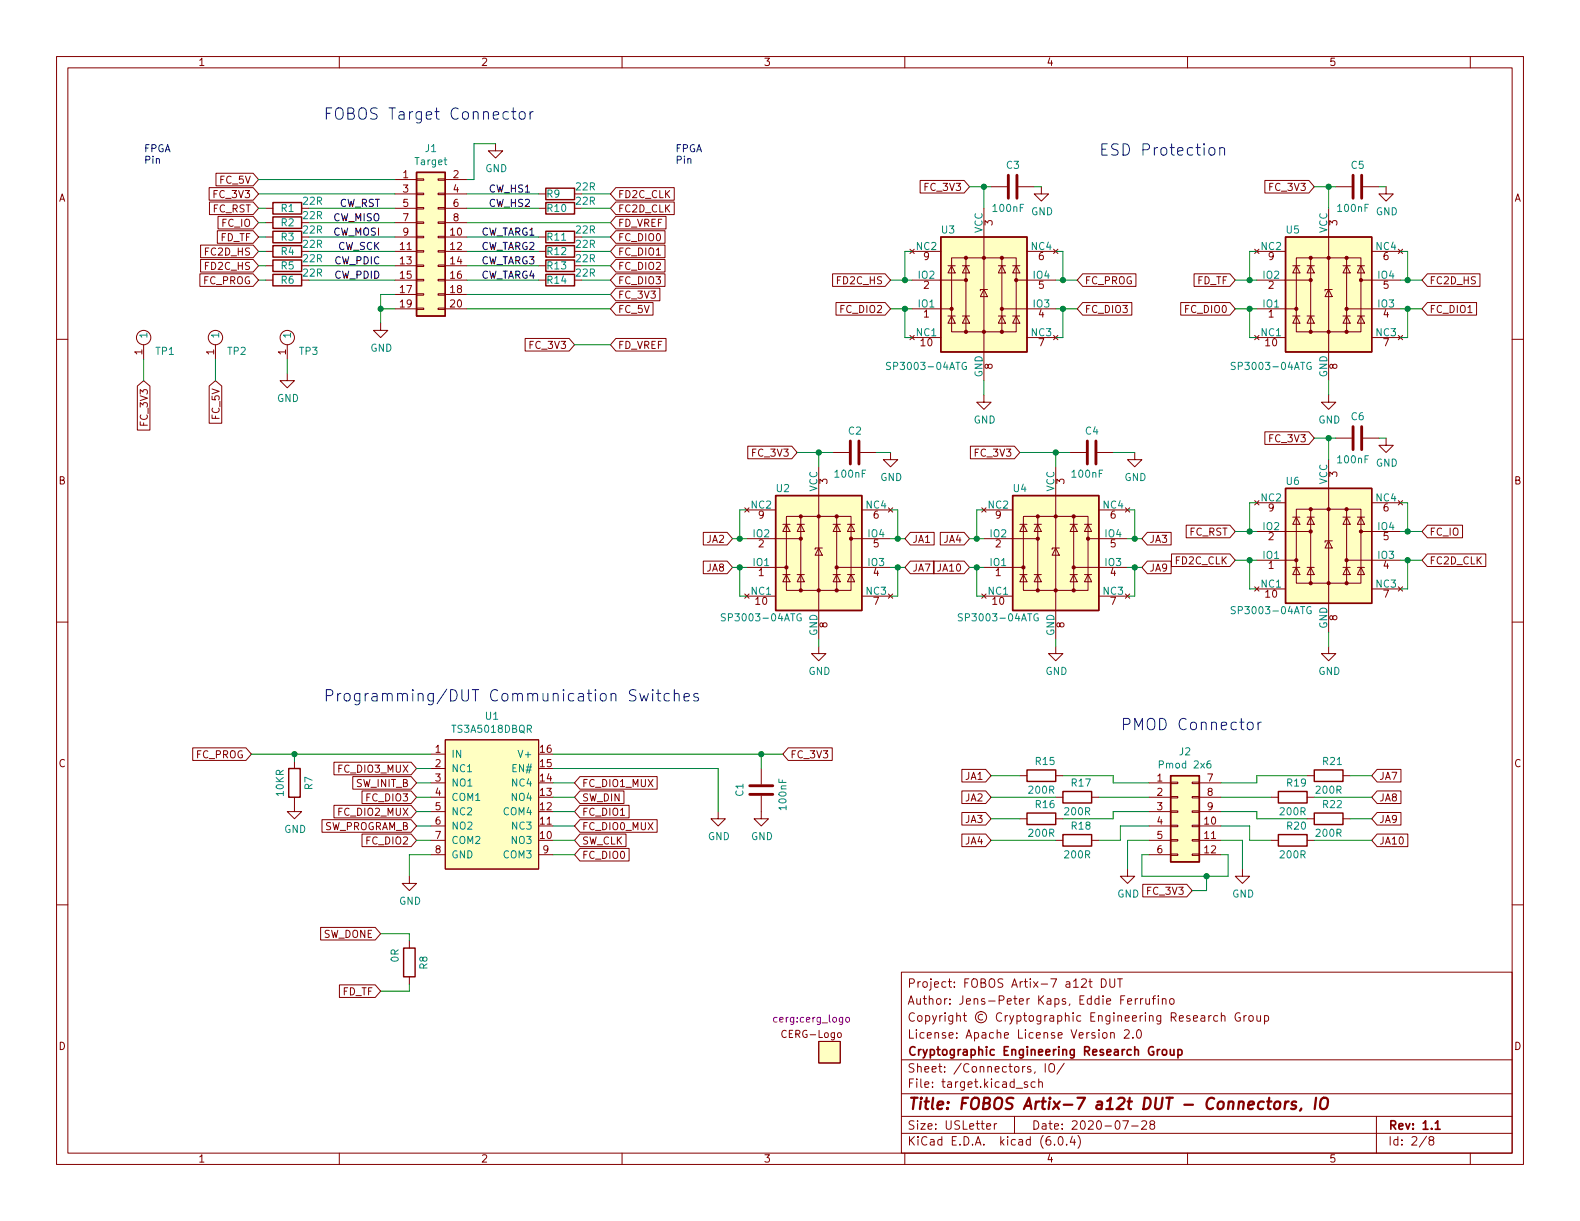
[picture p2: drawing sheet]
<svg xmlns="http://www.w3.org/2000/svg" width="279mm" height="216mm" viewBox="0 0 279 216" stroke-linecap="round" stroke-linejoin="round" font-family="sans-serif">
<g fill="none" stroke="#840000" stroke-width=".18">
<path d="M10 10h259.4v195.9h-259.4zM12 12h255.4v191.9h-255.4zM60 10v2M110 10v2M160 10v2M210 10v2M260 10v2M37 33.2h7.8l.9 1.1-.9 1.1h-7.8zM37 35.7h7.8l.9 1.1-.9 1.1h-7.8zM38.2 30.6h6.6l.9 1.2-.9 1.1h-6.6zM38.6 38.3h6.2l.9 1.1-.9 1.1h-6.2zM47 36.8h1.3"/>
<path d="M47 39.4h1.3M53.3 36.8h1.3M53.3 39.4h1.3M69.8 31.8h3.9M69.8 34.3h3.9M69.8 36.8h3.9M69.8 39.4h3.9M73.7 39.2h1.2v.3h-1.2zM73.7 36.7h1.2v.3h-1.2zM73.7 34.2h1.2v.2h-1.2zM73.7 31.6h1.2v.3h-1.2zM77.5 39.2h1.2v.3h-1.2z"/>
<path d="M77.5 36.7h1.2v.3h-1.2zM77.5 34.2h1.2v.2h-1.2zM77.5 31.6h1.2v.3h-1.2zM78.7 31.8h3.8M78.7 34.3h3.8M78.7 36.8h3.8M78.7 39.4h3.8M87.6 25.4v1.3h1.3l-1.3 1.2-1.2-1.2h1.2M95.2 34.3h1.3M95.2 36.8h1.3M101.6 34.3h1.3M101.6 36.8h1.3"/>
<path d="M108.9 35.7h10.3v2.2h-10.3l-1-1.1zM108.9 38.3h8.9v2.2h-8.9l-1-1.1zM108.9 33.2h10.3v2.2h-10.3l-1-1.1zM162.7 31.9h7.8l.9 1.1-.9 1.1h-7.8zM174 36.8v30.5M175.3 33h2.8M180.1 33h2.8M184.1 33v1.3h1.3l-1.3 1.3-1.2-1.3h1.2M223.7 31.9h7.8l.9 1.1-.9 1.1h-7.8zM234.9 36.8v30.5M236.2 33h2.8M241 33h2.8"/>
<path d="M245.1 33v1.3h1.3l-1.3 1.3-1.3-1.3h1.3M10 60h2M35.3 48.4h9.5l.9 1.1-.9 1.1h-9.5zM35.5 45.9h9.3l.9 1.1-.9 1.1h-9.3zM35.5 43.3h9.3l.9 1.2-.9 1.1h-9.3zM38.4 40.8h6.4l.9 1.1-.9 1.1h-6.4zM47 41.9h1.3M47 47h1.3M47 44.5h1.3M47 49.5h1.3M53.3 41.9h1.3M53.3 47h1.3"/>
<path d="M53.3 44.5h1.3M53.3 49.5h1.3M67.3 57.2v1.2h1.3l-1.3 1.3-1.3-1.3h1.3M69.8 41.9h3.9M69.8 47h3.9M69.8 44.5h3.9M69.8 49.5h3.9M69.8 52.1h3.9M69.8 54.6h3.9M73.7 54.5h1.2v.2h-1.2zM73.7 51.9h1.2v.3h-1.2zM73.7 49.4h1.2v.3h-1.2z"/>
<path d="M73.7 46.9h1.2v.2h-1.2zM73.7 44.3h1.2v.3h-1.2zM73.7 41.8h1.2v.2h-1.2zM77.5 54.5h1.2v.2h-1.2zM77.5 51.9h1.2v.3h-1.2zM77.5 49.4h1.2v.3h-1.2zM77.5 46.9h1.2v.2h-1.2zM77.5 44.3h1.2v.3h-1.2zM77.5 41.8h1.2v.2h-1.2zM78.7 41.9h3.8M78.7 47h3.8M78.7 44.5h3.8"/>
<path d="M78.7 49.5h3.8M78.7 52.1h3.8M78.7 54.6h3.8M92.9 59.8h7.7l1 1.2-1 1.1h-7.7zM95.2 41.9h1.3M95.2 47h1.3M95.2 44.5h1.3M95.2 49.5h1.3M101.6 41.9h1.3M101.6 47h1.3M101.6 44.5h1.3M101.6 49.5h1.3"/>
<path d="M108.9 48.4h8.7v2.2h-8.7l-1-1.1zM108.9 53.5h6.6v2.2h-6.6l-1-1.1zM108.9 51h7.8v2.2h-7.8l-1-1.1zM108.9 43.3h8.7v2.3h-8.7l-1-1.1zM108.9 45.9h8.7v2.2h-8.7l-1-1.1zM108.9 40.8h8.7v2.2h-8.7l-1-1.1zM108.9 59.8h8.9v2.3h-8.9l-1-1.1zM147.2 48.4h9.3l1 1.1-1 1.1h-9.3zM147.8 53.5h8.7l1 1.1-1 1.1h-8.7zM160.9 59.3l.8 .8M160.9 44.1l.8 .7M161.3 44.5h5.1"/>
<path d="M161.3 49.5h9.5M161.3 54.6h7M161.3 59.7h5.1M161.7 59.3l-.8 .8M161.7 44.1l-.8 .7M167.6 47h1.3M167.6 55.9h1.3M168.3 45.6h11.4v13.1h-11.4zM168.3 47l.6 1.3h-1.3zM168.3 55.9l.6 1.3h-1.3zM170.2 47h1.2M170.2 55.9h1.2"/>
<path d="M170.8 47l.6 1.3h-1.2zM170.8 55.9l.6 1.3h-1.2zM170.8 45.6v13.1M174 51.2l.6 1.3h-1.2zM174.6 51.2h-1.2v.2M176.5 47h1.3M176.5 55.9h1.3M177.2 47l.6 1.3h-1.3zM177.2 55.9l.6 1.3h-1.3zM177.2 54.6h9.5M177.2 45.6v13.1M179.1 47h1.2"/>
<path d="M179.1 55.9h1.2M179.7 47l.6 1.3h-1.2zM179.7 55.9l.6 1.3h-1.2zM179.7 49.5h7M181.6 44.5h5.1M181.6 59.7h5.1M186.3 44.1l.8 .7M186.3 59.3l.8 .8M187.1 44.1l-.8 .7M187.1 59.3l-.8 .8M191.5 48.4h9.4v2.2h-9.4l-1-1.1zM191.5 53.5h8.6v2.2h-8.6l-1-1.1z"/>
<path d="M208.8 53.5h8.7l.9 1.1-.9 1.1h-8.7zM211.2 48.4h6.3l.9 1.1-.9 1.1h-6.3zM221.9 59.3l.7 .8M221.9 44.1l.7 .7M222.2 44.5h5.1M222.2 49.5h9.6M222.2 54.6h7M222.2 59.7h5.1M222.6 59.3l-.7 .8M222.6 44.1l-.7 .7M228.6 47h1.3M228.6 55.9h1.3"/>
<path d="M229.2 45.6h11.5v13.1h-11.5zM229.2 47l.7 1.3h-1.3zM229.2 55.9l.7 1.3h-1.3zM231.1 47h1.3M231.1 55.9h1.3M231.8 47l.6 1.3h-1.3zM231.8 55.9l.6 1.3h-1.3zM231.8 45.6v13.1M234.9 51.2l.7 1.3h-1.3zM235.6 51.2h-1.3v.2M237.5 47h1.3M237.5 55.9h1.3"/>
<path d="M238.1 47l.7 1.3h-1.3zM238.1 55.9l.7 1.3h-1.3zM238.1 54.6h9.5M238.1 45.6v13.1M240 47h1.3M240 55.9h1.3M240.7 47l.6 1.3h-1.3zM240.7 55.9l.6 1.3h-1.3zM240.7 49.5h6.9M242.6 44.5h5M242.6 59.7h5M247.3 44.1l.7 .7"/>
<path d="M247.3 59.3l.7 .8M248 44.1l-.7 .7M248 59.3l-.7 .8M252.4 48.4h9.3v2.2h-9.3l-.9-1.1zM252.4 53.5h8.7v2.2h-8.7l-.9-1.1zM267.4 60h2M24.3 68.3l1.1-1 1.1 1v7.7h-2.2zM25.4 61v2.5M37 68.3l1.1-1 1.1 1v6.5h-2.2zM38.1 61v2.5M50.8 66v1.3h1.3l-1.3 1.3-1.3-1.3h1.3M50.8 61v2.5"/>
<path d="M132.2 78.9h7.8l1 1.1-1 1.1h-7.8zM171.6 78.9h7.8l.9 1.1-.9 1.1h-7.8zM174 69.9v1.2h1.3l-1.3 1.3-1.3-1.3h1.3M223.7 76.4h7.8l.9 1.1-.9 1.1h-7.8zM234.9 69.9v1.2h1.3l-1.3 1.3-1.2-1.3h1.2M236.2 77.5h2.8M241 77.5h2.8M245.1 77.5v1.2h1.3l-1.3 1.3-1.3-1.3h1.3M124.4 99.2h4.2l.9 1.1-.9 1.1h-4.2zM124.4 94.1h4.2l.9 1.2-.9 1.1h-4.2zM131.7 89.8l.8 .8M132.1 95.3h9.5"/>
<path d="M132.1 90.2h5.1M132.5 89.8l-.8 .8M138.4 92.7h1.3M139.1 91.3h11.4v13.1h-11.4zM139.1 92.7l.6 1.3h-1.3zM141 92.7h1.2M141.6 92.7l.6 1.3h-1.2zM141.6 91.3v13.1M144.8 96.9l.6 1.3h-1.3zM144.8 82.6v30.4M145.4 96.9h-1.3v.3M147.3 80h2.8"/>
<path d="M147.3 92.7h1.3M148 92.7l.6 1.3h-1.3zM148 91.3v13.1M149.9 92.7h1.2M150.5 92.7l.6 1.3h-1.2zM150.5 95.3h7M152.1 80h2.8M152.4 90.2h5.1M157.1 89.8l.8 .8M157.5 80v1.3h1.2l-1.2 1.3-1.3-1.3h1.3M157.9 89.8l-.8 .8M161 99.2h4.2v2.2h-4.2l-1-1.1z"/>
<path d="M161 94.1h4.2v2.3h-4.2l-1-1.1zM165.1 99.2h5.4l.9 1.1-.9 1.1h-5.4zM166.3 94.1h4.2l.9 1.2-.9 1.1h-4.2zM173.6 89.8l.8 .8M174 95.3h9.5M174 90.2h5.1M174.4 89.8l-.8 .8M180.3 92.7h1.3M181 91.3h11.4v13.1h-11.4zM181 92.7l.6 1.3h-1.3zM182.9 92.7h1.2M183.5 92.7l.6 1.3h-1.2z"/>
<path d="M183.5 91.3v13.1M186.7 96.9l.6 1.3h-1.2zM186.7 82.6v30.4M187.3 96.9h-1.2v.3M189.2 80h2.8M189.2 92.7h1.3M189.9 92.7l.6 1.3h-1.3zM189.9 91.3v13.1M191.8 92.7h1.2M192.4 92.7l.6 1.3h-1.2zM192.4 95.3h7M194.1 80h2.7"/>
<path d="M194.3 90.2h5.1M199 89.8l.8 .8M199.8 89.8l-.8 .8M200.7 80v1.3h1.2l-1.2 1.3-1.3-1.3h1.3M202.9 99.2h4.2v2.2h-4.2l-1-1.1zM202.9 94.1h4.2v2.3h-4.2l-1-1.1zM207.2 97.9h10.3l.9 1.2-.9 1.1h-10.3zM209.8 92.9h7.7l.9 1.1-.9 1.1h-7.7zM221.9 88.5l.7 .8M222.2 94h9.6M222.2 99.1h7M222.2 88.9h5.1"/>
<path d="M222.6 88.5l-.7 .8M228.6 91.4h1.3M229.2 90h11.5v13.1h-11.5zM229.2 91.4l.7 1.3h-1.3zM231.1 91.4h1.3M231.8 91.4l.6 1.3h-1.3zM231.8 90v13.1M234.9 95.6l.7 1.3h-1.3zM234.9 81.3v30.5M235.6 95.6h-1.3v.3M237.5 91.4h1.3M238.1 91.4l.7 1.3h-1.3z"/>
<path d="M238.1 90v13.1M238.1 99.1h9.5M240 91.4h1.3M240.7 91.4l.6 1.3h-1.3zM240.7 94h6.9M242.6 88.9h5M247.3 88.5l.7 .8M248 88.5l-.7 .8M252.4 92.9h6.2v2.2h-6.2l-.9-1.1zM252.4 97.9h10.3v2.3h-10.3l-.9-1.1zM10 110h2M131.7 105l.8 .8"/>
<path d="M132.1 100.3h7M132.1 105.4h5.1M132.5 105l-.8 .8M138.4 101.6h1.3M139.1 101.6l.6 1.3h-1.3zM141 101.6h1.2M141.6 101.6l.6 1.3h-1.2zM144.8 114.3v1.3h1.2l-1.2 1.2-1.3-1.2h1.3M147.3 101.6h1.3M148 101.6l.6 1.3h-1.3zM148 100.3h9.5M149.9 101.6h1.2"/>
<path d="M150.5 101.6l.6 1.3h-1.2zM152.4 105.4h5.1M157.1 105l.8 .8M157.9 105l-.8 .8M173.6 105l.8 .8M174 100.3h7M174 105.4h5.1M174.4 105l-.8 .8M180.3 101.6h1.3M181 101.6l.6 1.3h-1.3zM182.9 101.6h1.2M183.5 101.6l.6 1.3h-1.2z"/>
<path d="M186.7 114.3v1.3h1.3l-1.3 1.2-1.3-1.2h1.3M189.2 101.6h1.3M189.9 101.6l.6 1.3h-1.3zM189.9 100.3h9.5M191.8 101.6h1.2M192.4 101.6l.6 1.3h-1.2zM194.3 105.4h5.1M199 105l.8 .8M199.8 105l-.8 .8M221.9 103.8l.7 .7M222.2 104.1h5.1M222.6 103.8l-.7 .7"/>
<path d="M228.6 100.3h1.3M229.2 100.3l.7 1.3h-1.3zM231.1 100.3h1.3M231.8 100.3l.6 1.3h-1.3zM234.9 114.3v1.3h1.3l-1.3 1.2-1.2-1.2h1.2M237.5 100.3h1.3M238.1 100.3l.7 1.3h-1.3zM240 100.3h1.3M240.7 100.3l.6 1.3h-1.3zM242.6 104.1h5M247.3 103.8l.7 .7M248 103.8l-.7 .7"/>
<path d="M267.4 110h2M34.1 132.2h9.4l.9 1.2-.9 1.1h-9.4zM52.1 134.6v1.3M59.1 134.8h13.6l1 1.1-1 1.1h-13.6zM62.4 137.3h10.3l1 1.1-1 1.1h-10.3zM64 139.9h8.7l1 1.1-1 1.1h-8.7zM76.2 138.4h2.5M76.2 133.4h2.5M76.2 135.9h2.5M78.7 130.8h16.5v22.9h-16.5zM102.6 137.3h13.6v2.2h-13.6l-1-1.1zM102.6 139.9h7.7v2.2h-7.7l-1-1.1z"/>
<path d="M134.6 135.9v2.8M139.4 132.2h7.8v2.3h-7.8l-1-1.1zM170.1 136h4.2l1 1.2-1 1.1h-4.2zM170.1 139.9h4.2l1 1.1-1 1.1h-4.2zM180.3 137.2h1.3M186.7 137.2h1.3M203.2 138.4h3.8M207 138.3h1.3v.3h-1.3zM210.8 138.3h1.3v.3h-1.3zM212.1 138.4h3.8M231.1 137.2h1.3M237.5 137.2h1.3"/>
<path d="M243.5 139.9h4.2v2.2h-4.2l-.9-1.1zM243.5 136h4.2v2.3h-4.2l-.9-1.1zM10 160h2M52.1 141v2.5h1.2l-1.2 1.3-1.3-1.3h1.3M56.9 144.9h15.8l1 1.2-1 1.1h-15.8zM59.1 142.4h13.6l1 1.1-1 1.1h-13.6zM64 147.5h8.7l1 1.1-1 1.1h-8.7zM72.4 154.9v1.3h1.3l-1.3 1.3-1.3-1.3h1.3M76.2 148.6h2.5M76.2 146.1h2.5M76.2 151.1h2.5M76.2 141h2.5"/>
<path d="M76.2 143.5h2.5M95.2 146.1h2.6M95.2 151.1h2.6M102.6 144.9h13.6v2.3h-13.6l-1-1.1zM102.6 142.4h8.6v2.2h-8.6l-1-1.1zM102.6 150h8.6v2.2h-8.6l-1-1.1zM102.6 147.5h8.1v2.2h-8.1l-1-1.1zM127 143.5v1.3h1.3l-1.3 1.3-1.3-1.3h1.3M134.6 140.7v4.1h1.3l-1.3 1.3-1.3-1.3h1.3M170.1 143.7h4.2l1 1.1-1 1.1h-4.2zM170.1 147.5h4.2l1 1.1-1 1.1h-4.2zM180.3 144.8h1.3"/>
<path d="M186.7 148.6h1.3M186.7 141h1.3M186.7 144.8h1.3M193 148.6h1.3M193 141h1.3M199.4 153.7v1.2h1.3l-1.3 1.3-1.3-1.3h1.3M202.1 156.4h7.8l.9 1.1-.9 1.1h-7.8zM203.2 148.6h3.8M203.2 146.1h3.8M203.2 151.1h3.8M203.2 141h3.8M203.2 143.5h3.8"/>
<path d="M207 151h1.3v.3h-1.3zM207 148.5h1.3v.2h-1.3zM207 145.9h1.3v.3h-1.3zM207 143.4h1.3v.2h-1.3zM207 140.8h1.3v.3h-1.3zM210.8 151h1.3v.3h-1.3zM210.8 148.5h1.3v.2h-1.3zM210.8 145.9h1.3v.3h-1.3zM210.8 143.4h1.3v.2h-1.3zM210.8 140.8h1.3v.3h-1.3zM212.1 148.6h3.8M212.1 146.1h3.8"/>
<path d="M212.1 151.1h3.8M212.1 141h3.8M212.1 143.5h3.8M219.7 153.7v1.2h1.3l-1.3 1.3-1.3-1.3h1.3M224.8 148.6h1.3M224.8 141h1.3M231.1 148.6h1.3M231.1 141h1.3M231.1 144.8h1.3M237.5 144.8h1.3M243.5 147.5h5.5v2.2h-5.5l-.9-1.1zM243.5 143.7h4.2v2.2h-4.2l-.9-1.1z"/>
<path d="M267.4 160h2M56.7 164h9.7l.9 1.1-.9 1.1h-9.7zM60 174.1h6.4l.9 1.2-.9 1.1h-6.4zM72.4 166.4v1.2M72.4 172.7v1.3M159.4 171.9h108v32h-108zM161.7 179.2a.6 .6 0 0 0-.8 0 .6 .6 0 0 0-.1 .7 .56 .56 0 0 0 .3 .6 .56 .56 0 0 0 .6-.1M162.4 179.6h.4l.2 .3v.4l-.2 .3-.4-.1-.1-.2v-.4zM163.7 179.6h.4l.3 .3v.4l-.1 .2h-.6M163.7 179.6v1.5M164.9 179.6l.4 1M165.6 179.6l-.5 1.3-.2 .2"/>
<path d="M166.2 179.6v1M166.6 179.6h-.3l-.1 .3M167.1 179.1v.1M167.1 179.6v1M168.5 179.6v1.2l-.3 .3-.4-.1M168.5 179.6h-.5l-.2 .3v.4l.1 .2h.6M169.2 179.7l.2-.1h.4v1M169.2 179.1v1.5M170.3 179.6h.6M170.5 179.1v1.3l.4 .2M173.8 179.4a.52 .52 0 0 0-.8 .5 .52 .52 0 0 0 .8 .4M177.1 179.2a.6 .6 0 0 0-.7 0 .6 .6 0 0 0-.2 .7 .56 .56 0 0 0 .3 .6 .56 .56 0 0 0 .6-.1"/>
<path d="M177.8 179.6v1M178.2 179.6h-.3l-.1 .3M178.5 179.6l.4 1M179.3 179.6l-.5 1.3-.3 .2M179.8 179.6h.5l.2 .3v.4l-.1 .2h-.6M179.8 179.6v1.5M181 179.6h.5M181.2 179.1v1.3l.3 .2M182.1 179.6h.4l.3 .3v.4l-.3 .3-.4-.1-.1-.2v-.4zM184 179.6v1.2l-.2 .3-.4-.1M184 179.6h-.4l-.3 .3v.4l.2 .2h.5M184.8 179.6v1"/>
<path d="M185.2 179.6h-.3l-.1 .3M185.7 179.6h.6v1M186.3 179.9l-.5 .1a.29 .29 0 0 0-.2 .3 .29 .29 0 0 0 .2 .3l.5-.1M187 179.6h.5l.3 .3v.4l-.2 .2h-.6M187 179.6v1.5M188.4 179.7l.2-.1h.4v1M188.4 179.1v1.5M189.8 179.1v.1M189.8 179.6v1M191.1 179.6h-.4l-.3 .3v.4l.1 .2h.6M192.5 173.6h.6M192.8 173.1v1.3l.3 .2"/>
<path d="M192.9 179.8h.5M193.6 179.1h-.7v1.5h.7M194.3 179.7l.2-.1h.3l.1 1M194.3 179.6v1M194.8 173.1a.76 .76 0 0 1 .8 .7 .76 .76 0 0 1-.8 .8zM196.3 179.6v1.2l-.3 .3-.4-.1M196.3 179.6h-.5l-.3 .3v.4l.2 .2h.6M196.3 173.1v1.2l.2 .3 .5-.1 .1-.2v-1.2M197 179.1v.1M197 179.6v1M197.6 173.1h.9M197.7 179.7l.2-.1h.4v1"/>
<path d="M197.7 179.6v1M198 173.1v1.5M199.4 177.1l.7-.2-.1-.3h-.4l-.2 .2 .1 .7h.5M200.8 176.6v1M201.2 176.6h-.3l-.1 .3M201.6 179.6v1M201.7 176.6v1M202 179.6h-.2l-.2 .3M202.1 176.6h-.3l-.1 .3M202.5 179.1v.1M202.5 179.6v1M202.6 176.6l.1 .9 .3 .1 .3-.2"/>
<path d="M203.3 179.7l.2-.1h.3l.1 1M203.3 176.6v1M203.3 179.6v1M203.8 176.6h.5M204.3 176.1l-.3 .2v1.3M204.8 176.1v.1M204.8 176.6v1M205.3 179.6v1.2l-.3 .3-.4-.1M205.3 179.6h-.5l-.3 .3v.4l.2 .2h.6M205.5 176.7l.3-.1h.3l.1 1M205.5 176.6v1M206.9 176.7l.2-.1 .4 .1 .1 .6-.1 .2-.4 .1-.2-.2z"/>
<path d="M207.1 179.9l.7-.1 .2-.2-.1-.4-.2-.1h-.6v1.5M207.5 179.9l.5 .7M210.4 179.6h-.4l-.2 .2 .1 .2 .5 .2v.3h-.6M212.4 179.6h.6v1M213 179.9l-.5 .1a.29 .29 0 0 0-.2 .3 .29 .29 0 0 0 .2 .3l.5-.1M213.8 179.6v1M214.2 179.6h-.3l-.1 .3M215.3 179.6h-.4l-.3 .3v.4l.2 .2h.5M216 179.7l.2-.1h.3l.1 1M216 179.1v1.5M219.3 179.2a.74 .74 0 0 0-.9 .5 .74 .74 0 0 0 .5 .9l.4-.2v-.5h-.3M220 179.6v1"/>
<path d="M220.4 179.6h-.3l-.1 .3M221 179.6h.3l.3 .3v.4l-.3 .3-.3-.1-.2-.2v-.4zM222.3 179.6v.9l.4 .1 .2-.2M222.9 179.6v1M223.6 179.6h.4l.3 .3v.4l-.1 .2h-.6M223.6 179.6v1.5M144.8 184.2h3.8v3.8h-3.8zM148.2 182.7l.1-.1 .4 .1 .1 .5-.1 .2-.4 .1-.1-.2zM159.4 197.4h108M159.4 193.4h108M159.4 187.4h108M174.5 199.2l.7-.2-.1-.3h-.4l-.2 .2v.7h.6"/>
<path d="M175.8 198.7v1M176.3 198.7h-.3l-.2 .3M179.4 197.4v3M179.7 192.4h1.1M181.7 191.4l-.4-.1-.2 .2 .1 .2 .5 .2v.3h-.6M183 191.4l-.4-.1-.3 .3v.4l.2 .2h.5M183 189.5l-.1 .3M183.7 191.4l.2-.1 .4 .1v.9M183.7 190.8v1.5M184.8 188.1v1.5M185.5 188.3a.5 .5 0 0 1 .6-.2 .5 .5 0 0 1 .4 .5v.5a.5 .5 0 0 1-.5 .5 .5 .5 0 0 1-.5-.5zM188.2 188l-1.3 1.9"/>
<path d="M195.1 182.6h.4l.3 .3v.4l-.3 .3-.4-.1-.1-.2v-.4zM196.4 182.7l.2-.1h.4v1M196.4 182.6v1M198.5 198.2h1l-.6 1.5M198.8 182.2l.6-.1 .2 .1 .1 .3-.9 1.1h.9M199 180.1l.7-.2-.1-.3h-.4l-.2 .2v.7h.6M200.1 199.1h1.2M200.3 180.1l.7-.2-.1-.3h-.4l-.2 .2v.7h.6M200.3 183.4v.2M201.2 182.2l.1-.1a.81 .81 0 0 1 .6 .6 .81 .81 0 0 1-.3 .8l-.1 .1a.81 .81 0 0 1-.6-.6 .81 .81 0 0 1 .3-.8zM201.9 198.3l.6-.1 .2 .1 .1 .3-1 1.1h1M203.6 198.8l-.3-.3 .1-.2 .2-.1h.4l.2 .3-.1 .2-.6 .2-.2 .2 .1 .4 .2 .2 .4-.1 .2-.2-.1-.4-.2-.2"/>
<path d="M208.5 180.1l.8-.2-.1-.3h-.4l-.3 .2 .1 .7h.6M211 180.1l.8-.2-.1-.3h-.4l-.3 .2 .1 .7h.6M243.4 197.4v6.5M60 203.9v2M110 203.9v2M159.4 200.4h108M160 203.9v2M186.5 202.3v.2M187.3 201h.2a.81 .81 0 0 1 .6 .6 .81 .81 0 0 1-.3 .8l-.2 .1a.81 .81 0 0 1-.6-.6 .81 .81 0 0 1 .3-.9zM188.6 202.3v.2M189.6 200.9l-.3 1.1h.9M190 201.5v1"/>
<path d="M190.6 200.8a1.72 1.72 0 0 1 0 2.2M210 203.9v2M252.3 200.9l-1.3 1.9M253 201.6l-.3-.3 .1-.2 .2-.1h.4l.1 .3v.2l-.7 .2-.1 .2v.3l.3 .3h.3l.2-.3v-.4l-.2-.2M260 203.9v2"/>
<circle cx="25.4" cy="59.7" r="1.27"/>
<circle cx="38.1" cy="59.7" r="1.27"/>
<circle cx="50.8" cy="59.7" r="1.27"/>
<circle cx="173.5" cy="179.9" r="1"/>
</g>
<path d="M205.1 185.6l-.3 .1-.1 .2M205.6 185.7l.2-.1 .4 .1 .1 .6-.1 .2-.4 .1-.2-.2zM207 185.6v.9l.4 .1 .2-.2M207.6 185.6v1M208.3 185.7l.4-.1 .3 .3v.4l-.1 .2h-.6M208.3 185.6v1.5M253.8 198.6l.4-.4v1.5M253.8 199.7h.9" fill="none" stroke="#840000" stroke-width=".3"/>
<path d="M224.1 194.8h.7M224.4 194.1l-.2 1.7 .1 .2 .4 .1M225.5 195a.52 .52 0 0 1 .5-.2 .52 .52 0 0 1 .4 .4l-.1 .5a.55 .55 0 0 1-.5 .4 .55 .55 0 0 1-.5-.4zM227.3 194.8l-.2 1.3M227.9 194.8l-.4 .1-.2 .3M229.2 194.9a.49 .49 0 0 0-.8 .3l.1 .1 .4 .1 .3 .3-.1 .3-.2 .1-.6-.1M230.1 196l-.2 .4M232.7 194.1l-.2 2M233.6 194.4a.69 .69 0 0 1 1.2 0 1.47 1.47 0 0 1-.6 1.7l-.6-.1a1.5 1.5 0 0 1 0-1.6z" fill="none" stroke="#840000" stroke-width=".4"/>
<g fill="none" stroke="#840000" stroke-width=".25">
<path d="M48.3 38.4h5v2h-5zM48.3 35.8h5v2h-5zM73.7 30.5h5v25.4h-5zM96.5 33.3h5.1v2h-5.1zM96.5 35.8h5.1v2h-5.1zM48.3 40.9h5v2h-5zM48.3 46h5v2h-5zM48.3 43.4h5v2.1h-5zM48.3 48.5h5v2h-5zM96.5 48.5h5.1v2h-5.1zM96.5 43.4h5.1v2.1h-5.1zM96.5 46h5.1v2h-5.1z"/>
<path d="M96.5 40.9h5.1v2h-5.1zM166.4 41.9h15.2v20.3h-15.2zM227.3 41.9h15.3v20.3h-15.3zM137.2 87.6h15.2v20.4h-15.2zM179.1 87.6h15.2v20.4h-15.2zM227.3 86.4h15.3v20.3h-15.3zM51.1 135.9h2v5.1h-2zM181.6 136.1h5.1v2.1h-5.1zM188 140h5v2h-5zM207 137.2h5.1v15.2h-5.1zM226.1 140h5v2h-5zM232.4 136.1h5.1v2.1h-5.1z"/>
<path d="M181.6 143.8h5.1v2h-5.1zM188 147.6h5v2h-5zM226.1 147.6h5v2h-5zM232.4 143.8h5.1v2h-5.1zM71.4 167.6h2v5.1h-2z"/>
</g>
<g fill="#ffffc2" stroke="#ffffc2" stroke-width=".18">
<path d="M73.7 30.5h5v25.4h-5z"/>
<path d="M207 137.2h5.1v15.2h-5.1z"/>
<path d="M227.3 86.4h15.3v20.3h-15.3z"/>
<path d="M227.3 41.9h15.3v20.3h-15.3z"/>
<path d="M78.7 130.8h16.5v22.9h-16.5z"/>
<path d="M144.8 184.2h3.8v3.8h-3.8z"/>
<path d="M137.2 87.6h15.2v20.4h-15.2z"/>
<path d="M166.4 41.9h15.2v20.3h-15.2z"/>
<path d="M179.1 87.6h15.2v20.4h-15.2z"/>
</g>
<path d="M178.3 31v4.1M179.8 31v4.1M239.3 31v4.1M240.8 31v4.1M150.4 78v4M151.9 78v4M192.3 78v4M193.8 78v4M239.3 75.4v4.1M240.8 75.4v4.1M132.6 138.9h4.1M132.6 140.5h4.1" fill="none" stroke="#840000" stroke-width=".51"/>
<path d="M157.5 64.1h-.5l-.2 .1v.4l.6 .2 .1 .3-.3 .2h-.4M170.8 64.1a.59 .59 0 0 0-.7 .6 .59 .59 0 0 0 .7 .6l.1-.5h-.2M218.4 64.1h-.4l-.2 .1v.4l.5 .2 .1 .3-.2 .2h-.5M231.8 64.1a.59 .59 0 0 0-.7 .6 .59 .59 0 0 0 .7 .6l.1-.5h-.3M128.3 108.6l-.5-.1-.2 .1v.4l.5 .3 .2 .3-.3 .2-.5-.1M141.6 108.6a.59 .59 0 0 0-.7 .6 .59 .59 0 0 0 .7 .5l.1-.4h-.2M170.2 108.6l-.5-.1-.2 .1v.4l.6 .3 .1 .3-.3 .2-.4-.1M183.5 108.6a.59 .59 0 0 0-.7 .6 .59 .59 0 0 0 .7 .5l.1-.4h-.2M218.4 107.3h-.4l-.2 .1v.3l.5 .3 .1 .3-.2 .2h-.5M231.8 107.3a.59 .59 0 0 0-.7 .6 .59 .59 0 0 0 .7 .6l.1-.5h-.3M214 134.5l-.3 .1a.86 .86 0 0 0 0 1.2l.4-.1v-.4l-.2-.3-.4 .1-.1 .2" fill="none" stroke="#008484" stroke-width=".18"/>
<g fill="#840000" stroke="#840000" stroke-width=".18">
<circle cx="229.2" cy="99.1" r=".28"/>
<circle cx="231.8" cy="90" r=".28"/>
<circle cx="231.8" cy="94" r=".28"/>
<circle cx="231.8" cy="103.1" r=".28"/>
<circle cx="234.9" cy="90" r=".28"/>
<circle cx="234.9" cy="103.1" r=".28"/>
<circle cx="238.1" cy="90" r=".28"/>
<circle cx="238.1" cy="99.1" r=".28"/>
<circle cx="238.1" cy="103.1" r=".28"/>
<circle cx="240.7" cy="94" r=".28"/>
<circle cx="229.2" cy="54.6" r=".28"/>
<circle cx="231.8" cy="45.6" r=".28"/>
<circle cx="231.8" cy="49.5" r=".28"/>
<circle cx="231.8" cy="58.7" r=".28"/>
<circle cx="234.9" cy="45.6" r=".28"/>
<circle cx="234.9" cy="58.7" r=".28"/>
<circle cx="238.1" cy="45.6" r=".28"/>
<circle cx="238.1" cy="54.6" r=".28"/>
<circle cx="238.1" cy="58.7" r=".28"/>
<circle cx="240.7" cy="49.5" r=".28"/>
<circle cx="139.1" cy="100.3" r=".28"/>
<circle cx="141.6" cy="91.3" r=".28"/>
<circle cx="141.6" cy="95.3" r=".28"/>
<circle cx="141.6" cy="104.4" r=".28"/>
<circle cx="144.8" cy="91.3" r=".28"/>
<circle cx="144.8" cy="104.4" r=".28"/>
<circle cx="148" cy="91.3" r=".28"/>
<circle cx="148" cy="100.3" r=".28"/>
<circle cx="148" cy="104.4" r=".28"/>
<circle cx="150.5" cy="95.3" r=".28"/>
<circle cx="168.3" cy="54.6" r=".28"/>
<circle cx="170.8" cy="45.6" r=".28"/>
<circle cx="170.8" cy="49.5" r=".28"/>
<circle cx="170.8" cy="58.7" r=".28"/>
<circle cx="174" cy="45.6" r=".28"/>
<circle cx="174" cy="58.7" r=".28"/>
<circle cx="177.2" cy="45.6" r=".28"/>
<circle cx="177.2" cy="54.6" r=".28"/>
<circle cx="177.2" cy="58.7" r=".28"/>
<circle cx="179.7" cy="49.5" r=".28"/>
<circle cx="181" cy="100.3" r=".28"/>
<circle cx="183.5" cy="91.3" r=".28"/>
<circle cx="183.5" cy="95.3" r=".28"/>
<circle cx="183.5" cy="104.4" r=".28"/>
<circle cx="186.7" cy="91.3" r=".28"/>
<circle cx="186.7" cy="104.4" r=".28"/>
<circle cx="189.9" cy="91.3" r=".28"/>
<circle cx="189.9" cy="100.3" r=".28"/>
<circle cx="189.9" cy="104.4" r=".28"/>
<circle cx="192.4" cy="95.3" r=".28"/>
</g>
<path d="M149.6 180l.2-.1 .4 .1v.5l-.1 .2h-.3l-.2-.1z" fill="none" stroke="#840084" stroke-width=".18"/>
<g fill="none" stroke="#0000c2" stroke-width=".18">
<path d="M90.5 19.7h.7M90.8 19.1v1.7l.1 .2 .3 .1M91.9 19.9a.54 .54 0 0 1 .5-.2 .54 .54 0 0 1 .5 .4v.6a.54 .54 0 0 1-.6 .4 .54 .54 0 0 1-.5-.4zM93.7 19.7v1.4M94.3 19.7a.51 .51 0 0 0-.6 .4M213.9 26.3a.54 .54 0 0 1 .5-.2 .54 .54 0 0 1 .4 .4v.6a.54 .54 0 0 1-.5 .4 .54 .54 0 0 1-.5-.4zM215.7 26.3a.5 .5 0 0 1 .9 .1v1M215.7 26.1v1.3M113.1 122.6l.4 1.4 .4-1 .4 1 .4-1.4M115.4 121.9l-.1 .1 .1 .1 .1-.1-.1-.1v.2M115.4 122.6v1.4M116.1 122.6h.8"/>
<path d="M116.4 121.9v1.8l.1 .2 .4 .1M118.4 122.7l-.6-.1-.4 .4v.6l.2 .3 .2 .1 .6-.1M119.2 122.8a.5 .5 0 0 1 .9 .1v1.1M119.2 121.9v2.1M121 123.3l.9-.2-.1-.4-.6-.1-.2 .3 .1 1 .1 .1 .6-.1M123.4 122.7l-.4-.1-.3 .3 .1 .3 .6 .2 .1 .2-.1 .3-.1 .1-.6-.1M220.7 127.9a.54 .54 0 0 1 .5-.2 .54 .54 0 0 1 .4 .4v.6a.54 .54 0 0 1-.5 .4 .54 .54 0 0 1-.5-.4zM222.5 127.7v1.3M223 127.7a.51 .51 0 0 0-.5 .4"/>
</g>
<g fill="none" stroke="#008400" stroke-width=".18">
<path d="M45.7 39.4h1.3M45.7 36.8h1.3M45.7 34.3h24.1M45.7 31.8h24.1M54.6 39.4h15.2M54.6 36.8h15.2M82.5 39.4h25.4M82.5 36.8h12.7M82.5 34.3h12.7M87.6 25.4h-3.8v6.4h-1.3M102.9 36.8h5M102.9 34.3h5"/>
<path d="M171.4 33h3.9M174 33v3.8M182.9 33h1.2M232.4 33h3.8M234.9 33v3.8M243.8 33h1.3M45.7 49.5h1.3M45.7 44.5h1.3M45.7 41.9h1.3M45.7 47h1.3M54.6 49.5h15.2M54.6 44.5h15.2"/>
<path d="M54.6 41.9h15.2M54.6 47h15.2M67.3 54.6h2.5M69.8 52.1h-2.5v5.1M82.5 54.6h25.4M82.5 49.5h12.7M82.5 44.5h12.7M82.5 41.9h12.7M82.5 47h12.7M82.5 52.1h25.4M102.9 49.5h5M102.9 44.5h5"/>
<path d="M102.9 41.9h5M102.9 47h5M157.5 54.6h3.8M157.5 49.5h3.8M160 54.6v5.1h1.3M161.3 44.5h-1.3v5M186.7 54.6h3.8M186.7 49.5h3.8M186.7 44.5h1.3v5M188 54.6v5.1h-1.3M218.4 54.6h3.8M218.4 49.5h3.8"/>
<path d="M221 54.6v5.1h1.2M222.2 44.5h-1.2v5M247.6 54.6h3.9M247.6 49.5h3.9M247.6 44.5h1.3v5M248.9 54.6v5.1h-1.3M25.4 63.5v3.8M38.1 63.5v3.8M50.8 63.5v2.5M101.6 61h6.3M174 67.3v2.6M232.4 77.5h3.8"/>
<path d="M234.9 67.3v2.6M234.9 77.5v3.8M243.8 77.5h1.3M129.5 95.3h2.6M132.1 90.2h-1.3v5.1M141 80h6.3M144.8 80v2.6M154.9 80h2.6M157.5 90.2h1.2v5.1M157.5 95.3h2.5M171.4 95.3h2.6M174 90.2h-1.3v5.1"/>
<path d="M180.3 80h8.9M186.7 80v2.6M196.8 80h3.9M199.4 95.3h2.5M199.4 90.2h1.3v5.1M218.4 99.1h3.8M218.4 94h3.8M221 99.1v5h1.2M222.2 88.9h-1.2v5.1M247.6 88.9h1.3v5.1M247.6 99.1h3.9M247.6 94h3.9"/>
<path d="M248.9 99.1v5h-1.3M129.5 100.3h2.6M130.8 100.3v5.1h1.3M144.8 113v1.3M157.5 100.3h2.5M158.7 100.3v5.1h-1.2M171.4 100.3h2.6M172.7 100.3v5.1h1.3M186.7 113v1.3M199.4 100.3h2.5M200.7 100.3v5.1h-1.3M234.9 111.8v2.5"/>
<path d="M44.4 133.4h31.8M52.1 133.4v1.2M73.7 138.4h2.5M73.7 135.9h2.5M97.8 133.4h40.6M97.8 138.4h3.8M97.8 135.9h29.2v7.6M134.6 133.4v2.5M175.3 137.2h5M188 137.2h8.8v1.2h6.4M231.1 137.2h-8.9v1.2h-6.3M238.8 137.2h3.8"/>
<path d="M73.7 146.1h2.5M73.7 143.5h2.5M73.7 148.6h2.5M73.7 141h2.5M76.2 151.1h-3.8v3.8M97.8 146.1h3.8M97.8 143.5h3.8M97.8 151.1h3.8M97.8 148.6h3.8M97.8 141h3.8M175.3 144.8h5M175.3 148.6h11.4"/>
<path d="M175.3 141h11.4M194.3 141h8.9M203.2 146.1h-5.1v2.5h-3.8M203.2 143.5h-6.4v1.3h-8.8M203.2 151.1h-1.3v3.8h15.3v-3.8h-1.3M203.2 148.6h-3.8v5.1M213.4 154.9v2.6h-2.6M215.9 146.1h5.1v2.5h3.8M215.9 143.5h6.3v1.3h8.9M215.9 148.6h3.8v5.1M215.9 141h8.9M232.4 148.6h10.2"/>
<path d="M232.4 141h10.2M238.8 144.8h3.8M67.3 165.1h5.1v1.3M72.4 174v1.3h-5.1"/>
</g>
<g fill="#008400" stroke="#008400" stroke-width=".18">
<circle cx="234.9" cy="33" r=".46"/>
<circle cx="248.9" cy="54.6" r=".46"/>
<circle cx="248.9" cy="49.5" r=".46"/>
<circle cx="221" cy="54.6" r=".46"/>
<circle cx="221" cy="49.5" r=".46"/>
<circle cx="144.8" cy="80" r=".46"/>
<circle cx="158.7" cy="100.3" r=".46"/>
<circle cx="172.7" cy="100.3" r=".46"/>
<circle cx="130.8" cy="95.3" r=".46"/>
<circle cx="158.7" cy="95.3" r=".46"/>
<circle cx="134.6" cy="133.4" r=".46"/>
<circle cx="188" cy="49.5" r=".46"/>
<circle cx="186.7" cy="80" r=".46"/>
<circle cx="160" cy="49.5" r=".46"/>
<circle cx="160" cy="54.6" r=".46"/>
<circle cx="172.7" cy="95.3" r=".46"/>
<circle cx="188" cy="54.6" r=".46"/>
<circle cx="174" cy="33" r=".46"/>
<circle cx="200.7" cy="95.3" r=".46"/>
<circle cx="221" cy="99.1" r=".46"/>
<circle cx="200.7" cy="100.3" r=".46"/>
<circle cx="213.4" cy="154.9" r=".46"/>
<circle cx="221" cy="94" r=".46"/>
<circle cx="248.9" cy="99.1" r=".46"/>
<circle cx="248.9" cy="94" r=".46"/>
<circle cx="234.9" cy="77.5" r=".46"/>
<circle cx="67.3" cy="54.6" r=".46"/>
<circle cx="52.1" cy="133.4" r=".46"/>
<circle cx="130.8" cy="100.3" r=".46"/>
</g>
<g font-size="2.8" fill="#0000c2">
<text x="57.1" y="21.2">FOBOS Target Connector</text>
<text x="194.3" y="27.5">ESD Protection</text>
<text x="57.1" y="124">Programming/DUT Communication Switches</text>
<text x="198.1" y="129.1">PMOD Connector</text>
</g>
<text font-size="2.8" fill="#840000" x="160.4" y="196.2">Title: FOBOS Artix-7 a12t DUT - Connectors, IO</text>
<g font-size="2.1" fill="#840000">
<text x="160.4" y="177.6">Author: Jens-Peter Kaps, Eddie Ferrufino</text>
<text x="160.4" y="174.6">Project: FOBOS Artix-7 a12t DUT</text>
<text x="160.4" y="183.6">License: Apache License Version 2.0</text>
<text x="160.4" y="189.7">Sheet: /Connectors, IO/</text>
<text x="160.4" y="186.7">Cryptographic Engineering Research Group</text>
<text x="160.4" y="192.4">File: target.kicad_sch</text>
<text x="160.4" y="202.5">KiCad E.D.A. kicad (6.0.4)</text>
<text x="160.4" y="199.7">Size: USLetter</text>
<text x="182.4" y="199.7">Date: 2020-07-28</text>
<text x="245.4" y="199.7">Rev: 1.1</text>
<text x="245.4" y="202.5">Id: 2/8</text>
</g>
<g font-size="1.8" fill="#840000">
<text x="35" y="11.6">1</text>
<text x="85" y="11.6">2</text>
<text x="135" y="11.6">3</text>
<text x="185" y="11.6">4</text>
<text x="235" y="11.6">5</text>
<text x="10.3" y="35.6">A</text>
<text x="38" y="35">FC_3V3</text>
<text x="38.9" y="32.5">FC_5V</text>
<text x="71.3" y="31.5">1</text>
<text x="71.3" y="34">3</text>
<text x="80.2" y="31.5">2</text>
<text x="80.2" y="34">4</text>
<text x="109.2" y="35">FD2C_CLK</text>
<text x="163.7" y="33.7">FC_3V3</text>
<text x="224.7" y="33.7">FC_3V3</text>
<text x="267.7" y="35.6">A</text>
<text x="37.6" y="37.6">FC_RST</text>
<text x="39.2" y="40.1">FC_IO</text>
<text x="71.3" y="36.6">5</text>
<text x="71.3" y="39.1">7</text>
<text x="71.3" y="41.7">9</text>
<text x="79.7" y="41.7">10</text>
<text x="80.2" y="36.6">6</text>
<text x="80.2" y="39.1">8</text>
<text x="109.2" y="37.6">FC2D_CLK</text>
<text x="109.2" y="40.1">FD_VREF</text>
<text x="175.5" y="39.9" transform="rotate(-90 175.5 39.9)">3</text>
<text x="236.5" y="39.9" transform="rotate(-90 236.5 39.9)">3</text>
<text x="36.4" y="47.7">FD2C_HS</text>
<text x="36.4" y="45.2">FC2D_HS</text>
<text x="38.9" y="42.6">FD_TF</text>
<text x="70.8" y="44.2">11</text>
<text x="70.8" y="46.7">13</text>
<text x="79.7" y="44.2">12</text>
<text x="79.7" y="46.7">14</text>
<text x="109.2" y="45.2">FC_DIO1</text>
<text x="109.2" y="47.7">FC_DIO2</text>
<text x="109.2" y="42.6">FC_DIO0</text>
<text x="163.3" y="46">9</text>
<text x="183.7" y="46">6</text>
<text x="224.3" y="46">9</text>
<text x="244.6" y="46">6</text>
<text x="35.9" y="50.3">FC_PROG</text>
<text x="70.8" y="49.3">15</text>
<text x="70.8" y="51.8">17</text>
<text x="79.7" y="49.3">16</text>
<text x="79.7" y="51.8">18</text>
<text x="109.2" y="50.3">FC_DIO3</text>
<text x="109.2" y="52.8">FC_3V3</text>
<text x="148.2" y="50.3">FD2C_HS</text>
<text x="163.3" y="51.1">2</text>
<text x="183.7" y="51.1">5</text>
<text x="191.8" y="50.3">FC_PROG</text>
<text x="211.7" y="50.3">FD_TF</text>
<text x="224.3" y="51.1">2</text>
<text x="244.6" y="51.1">5</text>
<text x="252.7" y="50.3">FC2D_HS</text>
<text x="70.8" y="54.4">19</text>
<text x="79.7" y="54.4">20</text>
<text x="109.2" y="55.3">FC_5V</text>
<text x="148.7" y="55.3">FC_DIO2</text>
<text x="163.3" y="56.1">1</text>
<text x="183.7" y="56.1">4</text>
<text x="191.8" y="55.3">FC_DIO3</text>
<text x="209.7" y="55.3">FC_DIO0</text>
<text x="224.3" y="56.1">1</text>
<text x="244.6" y="56.1">4</text>
<text x="252.7" y="55.3">FC_DIO1</text>
<text x="25.1" y="62.7" transform="rotate(-90 25.1 62.7)">1</text>
<text x="37.8" y="62.7" transform="rotate(-90 37.8 62.7)">1</text>
<text x="50.5" y="62.7" transform="rotate(-90 50.5 62.7)">1</text>
<text x="93.8" y="61.7">FC_3V3</text>
<text x="109.2" y="61.7">FD_VREF</text>
<text x="162.8" y="61.2">10</text>
<text x="175.5" y="65.3" transform="rotate(-90 175.5 65.3)">8</text>
<text x="183.7" y="61.2">7</text>
<text x="223.8" y="61.2">10</text>
<text x="236.5" y="65.3" transform="rotate(-90 236.5 65.3)">8</text>
<text x="244.6" y="61.2">7</text>
<text x="26.1" y="75.1" transform="rotate(-90 26.1 75.1)">FC_3V3</text>
<text x="38.8" y="74.1" transform="rotate(-90 38.8 74.1)">FC_5V</text>
<text x="133.2" y="80.7">FC_3V3</text>
<text x="172.6" y="80.7">FC_3V3</text>
<text x="224.7" y="78.2">FC_3V3</text>
<text x="10.3" y="85.7">B</text>
<text x="146.3" y="85.6" transform="rotate(-90 146.3 85.6)">3</text>
<text x="188.2" y="85.6" transform="rotate(-90 188.2 85.6)">3</text>
<text x="236.5" y="84.3" transform="rotate(-90 236.5 84.3)">3</text>
<text x="267.7" y="85.7">B</text>
<text x="125" y="96">JA2</text>
<text x="134.1" y="91.7">9</text>
<text x="154.4" y="91.7">6</text>
<text x="161.3" y="96">JA1</text>
<text x="166.9" y="96">JA4</text>
<text x="176" y="91.7">9</text>
<text x="196.4" y="91.7">6</text>
<text x="203.2" y="96">JA3</text>
<text x="210.3" y="94.7">FC_RST</text>
<text x="224.3" y="95.5">2</text>
<text x="224.3" y="90.4">9</text>
<text x="244.6" y="95.5">5</text>
<text x="244.6" y="90.4">6</text>
<text x="252.7" y="94.7">FC_IO</text>
<text x="125" y="101.1">JA8</text>
<text x="134.1" y="101.9">1</text>
<text x="134.1" y="96.8">2</text>
<text x="154.4" y="101.9">4</text>
<text x="154.4" y="96.8">5</text>
<text x="161.3" y="101.1">JA7</text>
<text x="166" y="101.1">JA10</text>
<text x="176" y="101.9">1</text>
<text x="176" y="96.8">2</text>
<text x="196.4" y="101.9">4</text>
<text x="196.4" y="96.8">5</text>
<text x="203.2" y="101.1">JA9</text>
<text x="207.9" y="99.8">FD2C_CLK</text>
<text x="224.3" y="100.6">1</text>
<text x="244.6" y="100.6">4</text>
<text x="252.7" y="99.8">FC2D_CLK</text>
<text x="133.6" y="106.9">10</text>
<text x="154.4" y="106.9">7</text>
<text x="175.5" y="106.9">10</text>
<text x="196.4" y="106.9">7</text>
<text x="223.8" y="105.7">10</text>
<text x="244.6" y="105.7">7</text>
<text x="146.3" y="111" transform="rotate(-90 146.3 111)">8</text>
<text x="188.2" y="111" transform="rotate(-90 188.2 111)">8</text>
<text x="236.5" y="109.7" transform="rotate(-90 236.5 109.7)">8</text>
<text x="10.3" y="135.6">C</text>
<text x="34.6" y="134.1">FC_PROG</text>
<text x="60" y="136.6">FC_DIO3_MUX</text>
<text x="77" y="133.1">1</text>
<text x="77" y="135.6">2</text>
<text x="95.5" y="135.6">15</text>
<text x="95.5" y="133.1">16</text>
<text x="139.7" y="134.1">FC_3V3</text>
<text x="170.7" y="137.9">JA1</text>
<text x="243.8" y="137.9">JA7</text>
<text x="267.7" y="135.6">C</text>
<text x="63" y="139.2">SW_INIT_B</text>
<text x="64.9" y="141.7">FC_DIO3</text>
<text x="77" y="138.2">3</text>
<text x="77" y="140.7">4</text>
<text x="77" y="143.3">5</text>
<text x="95.5" y="143.3">12</text>
<text x="95.5" y="140.7">13</text>
<text x="95.5" y="138.2">14</text>
<text x="102.9" y="139.2">FC_DIO1_MUX</text>
<text x="102.9" y="141.7">SW_DIN</text>
<text x="170.7" y="141.7">JA2</text>
<text x="204.6" y="138.2">1</text>
<text x="204.6" y="140.7">2</text>
<text x="204.6" y="143.3">3</text>
<text x="213.5" y="138.2">7</text>
<text x="213.5" y="140.7">8</text>
<text x="213.5" y="143.3">9</text>
<text x="243.8" y="141.7">JA8</text>
<text x="57.1" y="146.8">SW_PROGRAM_B</text>
<text x="60" y="144.2">FC_DIO2_MUX</text>
<text x="64.9" y="149.3">FC_DIO2</text>
<text x="77" y="145.8">6</text>
<text x="77" y="148.3">7</text>
<text x="95.5" y="148.3">10</text>
<text x="95.5" y="145.8">11</text>
<text x="102.9" y="146.8">FC_DIO0_MUX</text>
<text x="102.9" y="144.2">FC_DIO1</text>
<text x="102.9" y="149.3">SW_CLK</text>
<text x="170.7" y="145.5">JA3</text>
<text x="170.7" y="149.3">JA4</text>
<text x="204.6" y="145.8">4</text>
<text x="204.6" y="148.3">5</text>
<text x="213" y="145.8">10</text>
<text x="213" y="148.3">11</text>
<text x="243.8" y="149.3">JA10</text>
<text x="243.8" y="145.5">JA9</text>
<text x="77" y="150.9">8</text>
<text x="96" y="150.9">9</text>
<text x="102.9" y="151.9">FC_DIO0</text>
<text x="204.6" y="150.9">6</text>
<text x="213" y="150.9">12</text>
<text x="203.1" y="158.2">FC_3V3</text>
<text x="57.1" y="165.8">SW_DONE</text>
<text x="60.5" y="176">FD_TF</text>
<text x="10.3" y="185.7">D</text>
<text x="138.5" y="183.5">CERG-Logo</text>
<text x="267.7" y="185.7">D</text>
<text x="35" y="205.6">1</text>
<text x="85" y="205.6">2</text>
<text x="135" y="205.6">3</text>
<text x="185" y="205.6">4</text>
<text x="235" y="205.6">5</text>
</g>
<g font-size="1.8" fill="#0000c2">
<text x="25.4" y="26.9">FPGA</text>
<text x="25.4" y="28.9">Pin</text>
<text x="119.4" y="26.9">FPGA</text>
<text x="119.4" y="28.9">Pin</text>
</g>
<g font-size="1.8" fill="#008484">
<text x="73.5" y="29.2">Target</text>
<text x="75.2" y="26.9">J1</text>
<text x="178" y="29.8">C3</text>
<text x="238.9" y="29.8">C5</text>
<text x="85.8" y="30.4">GND</text>
<text x="96.7" y="34.9">R9</text>
<text x="101.9" y="33.7">22R</text>
<text x="49.7" y="40">R2</text>
<text x="49.7" y="37.5">R1</text>
<text x="53.6" y="41.3">22R</text>
<text x="53.6" y="38.7">22R</text>
<text x="53.6" y="36.2">22R</text>
<text x="96.8" y="37.5">R10</text>
<text x="101.9" y="41.3">22R</text>
<text x="101.9" y="36.2">22R</text>
<text x="166.5" y="41.3">U3</text>
<text x="173.7" y="41.2" transform="rotate(-90 173.7 41.2)">VCC</text>
<text x="175.7" y="37.5">100nF</text>
<text x="182.3" y="38">GND</text>
<text x="227.5" y="41.3">U5</text>
<text x="234.7" y="41.2" transform="rotate(-90 234.7 41.2)">VCC</text>
<text x="236.7" y="37.5">100nF</text>
<text x="243.3" y="38">GND</text>
<text x="49.7" y="42.5">R3</text>
<text x="49.7" y="47.6">R5</text>
<text x="49.7" y="45.1">R4</text>
<text x="53.6" y="46.4">22R</text>
<text x="53.6" y="43.8">22R</text>
<text x="96.8" y="45.1">R12</text>
<text x="96.8" y="47.6">R13</text>
<text x="96.8" y="42.5">R11</text>
<text x="101.9" y="43.8">22R</text>
<text x="101.9" y="46.4">22R</text>
<text x="162.1" y="44.2">NC2</text>
<text x="182.4" y="44.2">NC4</text>
<text x="223" y="44.2">NC2</text>
<text x="243.3" y="44.2">NC4</text>
<text x="49.7" y="50.2">R6</text>
<text x="53.6" y="48.9">22R</text>
<text x="96.8" y="50.2">R14</text>
<text x="101.9" y="48.9">22R</text>
<text x="162.4" y="49.3">IO2</text>
<text x="182.7" y="49.3">IO4</text>
<text x="223.4" y="49.3">IO2</text>
<text x="243.7" y="49.3">IO4</text>
<text x="26" y="59.9" transform="rotate(-90 26 59.9)">1</text>
<text x="38.7" y="59.9" transform="rotate(-90 38.7 59.9)">1</text>
<text x="51.4" y="59.9" transform="rotate(-90 51.4 59.9)">1</text>
<text x="162.1" y="59.4">NC1</text>
<text x="162.4" y="54.4">IO1</text>
<text x="182.4" y="59.4">NC3</text>
<text x="182.7" y="54.4">IO3</text>
<text x="223" y="59.4">NC1</text>
<text x="223.4" y="54.4">IO1</text>
<text x="243.3" y="59.4">NC3</text>
<text x="243.7" y="54.4">IO3</text>
<text x="27.6" y="62.7">TP1</text>
<text x="40.3" y="62.7">TP2</text>
<text x="53" y="62.7">TP3</text>
<text x="65.5" y="62.2">GND</text>
<text x="157.5" y="65.4">SP3003-04ATG</text>
<text x="218.5" y="65.4">SP3003-04ATG</text>
<text x="49" y="71.1">GND</text>
<text x="173.7" y="66.7" transform="rotate(-90 173.7 66.7)">GND</text>
<text x="234.7" y="66.7" transform="rotate(-90 234.7 66.7)">GND</text>
<text x="150" y="76.8">C2</text>
<text x="172.2" y="74.9">GND</text>
<text x="192" y="76.8">C4</text>
<text x="233.1" y="74.9">GND</text>
<text x="238.9" y="74.3">C6</text>
<text x="236.7" y="81.9">100nF</text>
<text x="243.3" y="82.5">GND</text>
<text x="132.9" y="89.9">NC2</text>
<text x="137.3" y="87">U2</text>
<text x="144.5" y="87" transform="rotate(-90 144.5 87)">VCC</text>
<text x="147.8" y="84.5">100nF</text>
<text x="153.2" y="89.9">NC4</text>
<text x="155.6" y="85">GND</text>
<text x="174.8" y="89.9">NC2</text>
<text x="179.2" y="87">U4</text>
<text x="186.4" y="87" transform="rotate(-90 186.4 87)">VCC</text>
<text x="189.7" y="84.5">100nF</text>
<text x="195.1" y="89.9">NC4</text>
<text x="198.8" y="85">GND</text>
<text x="223" y="88.6">NC2</text>
<text x="227.5" y="85.7">U6</text>
<text x="234.7" y="85.7" transform="rotate(-90 234.7 85.7)">VCC</text>
<text x="243.3" y="88.6">NC4</text>
<text x="133.2" y="95">IO2</text>
<text x="153.5" y="95">IO4</text>
<text x="175.1" y="95">IO2</text>
<text x="195.4" y="95">IO4</text>
<text x="223.4" y="93.7">IO2</text>
<text x="243.7" y="93.7">IO4</text>
<text x="133.2" y="100.1">IO1</text>
<text x="153.5" y="100.1">IO3</text>
<text x="175.1" y="100.1">IO1</text>
<text x="195.4" y="100.1">IO3</text>
<text x="223.4" y="98.8">IO1</text>
<text x="243.7" y="98.8">IO3</text>
<text x="132.9" y="105.2">NC1</text>
<text x="153.2" y="105.2">NC3</text>
<text x="174.8" y="105.2">NC1</text>
<text x="195.1" y="105.2">NC3</text>
<text x="223" y="103.9">NC1</text>
<text x="243.3" y="103.9">NC3</text>
<text x="128.3" y="109.9">SP3003-04ATG</text>
<text x="144.5" y="112.5" transform="rotate(-90 144.5 112.5)">GND</text>
<text x="170.2" y="109.9">SP3003-04ATG</text>
<text x="186.4" y="112.5" transform="rotate(-90 186.4 112.5)">GND</text>
<text x="218.5" y="108.6">SP3003-04ATG</text>
<text x="234.7" y="111.2" transform="rotate(-90 234.7 111.2)">GND</text>
<text x="142.9" y="119.3">GND</text>
<text x="184.9" y="119.3">GND</text>
<text x="233.1" y="119.3">GND</text>
<text x="80.2" y="129.6">TS3A5018DBQR</text>
<text x="85.9" y="127.3">U1</text>
<text x="79.8" y="134">IN</text>
<text x="79.8" y="136.5">NC1</text>
<text x="90.8" y="136.5">EN#</text>
<text x="92" y="134">V+</text>
<text x="183.2" y="135.3">R15</text>
<text x="205.4" y="135.9">Pmod 2x6</text>
<text x="208.6" y="133.6">J2</text>
<text x="234" y="135.3">R21</text>
<text x="50.2" y="140.7" transform="rotate(-90 50.2 140.7)">10KR</text>
<text x="55.2" y="139.6" transform="rotate(-90 55.2 139.6)">R7</text>
<text x="79.8" y="139.1">NO1</text>
<text x="79.8" y="141.6">COM1</text>
<text x="90.6" y="141.6">NO4</text>
<text x="90.7" y="139.1">NC4</text>
<text x="131.4" y="140.8" transform="rotate(-90 131.4 140.8)">C1</text>
<text x="139.1" y="143.1" transform="rotate(-90 139.1 143.1)">100nF</text>
<text x="182" y="140.3">200R</text>
<text x="183.2" y="142.9">R16</text>
<text x="189.5" y="139.1">R17</text>
<text x="227.6" y="139.1">R19</text>
<text x="232.8" y="140.3">200R</text>
<text x="234" y="142.9">R22</text>
<text x="50.2" y="147.3">GND</text>
<text x="79.8" y="144.1">NC2</text>
<text x="79.8" y="146.7">NO2</text>
<text x="79.8" y="149.2">COM2</text>
<text x="89.1" y="144.1">COM4</text>
<text x="90.6" y="149.2">NO3</text>
<text x="90.7" y="146.7">NC3</text>
<text x="125.2" y="148.5">GND</text>
<text x="132.8" y="148.5">GND</text>
<text x="182" y="148">200R</text>
<text x="188.4" y="144.1">200R</text>
<text x="189.5" y="146.7">R18</text>
<text x="226.5" y="144.1">200R</text>
<text x="227.6" y="146.7">R20</text>
<text x="232.8" y="148">200R</text>
<text x="79.8" y="151.8">GND</text>
<text x="89.1" y="151.8">COM3</text>
<text x="188.4" y="151.8">200R</text>
<text x="226.5" y="151.8">200R</text>
<text x="70.6" y="160">GND</text>
<text x="197.6" y="158.7">GND</text>
<text x="217.9" y="158.7">GND</text>
<text x="70.5" y="170.1" transform="rotate(-90 70.5 170.1)">0R</text>
<text x="75.6" y="171.4" transform="rotate(-90 75.6 171.4)">R8</text>
</g>
<g font-size="1.8">
<text x="86.4" y="34">CW_HS1</text>
<text x="58.9" y="41.6">CW_MOSI</text>
<text x="58.9" y="39.1">CW_MISO</text>
<text x="59.8" y="36.6">CW_RST</text>
<text x="85.1" y="41.6">CW_TARG1</text>
<text x="86.4" y="36.6">CW_HS2</text>
<text x="59.2" y="46.7">CW_PDIC</text>
<text x="59.6" y="44.2">CW_SCK</text>
<text x="85.1" y="44.2">CW_TARG2</text>
<text x="85.1" y="46.7">CW_TARG3</text>
<text x="59.2" y="49.3">CW_PDID</text>
<text x="85.1" y="49.3">CW_TARG4</text>
</g>
<text font-size="1.8" fill="#840084" x="137.1" y="180.8">cerg:cerg_logo</text>
</svg>
